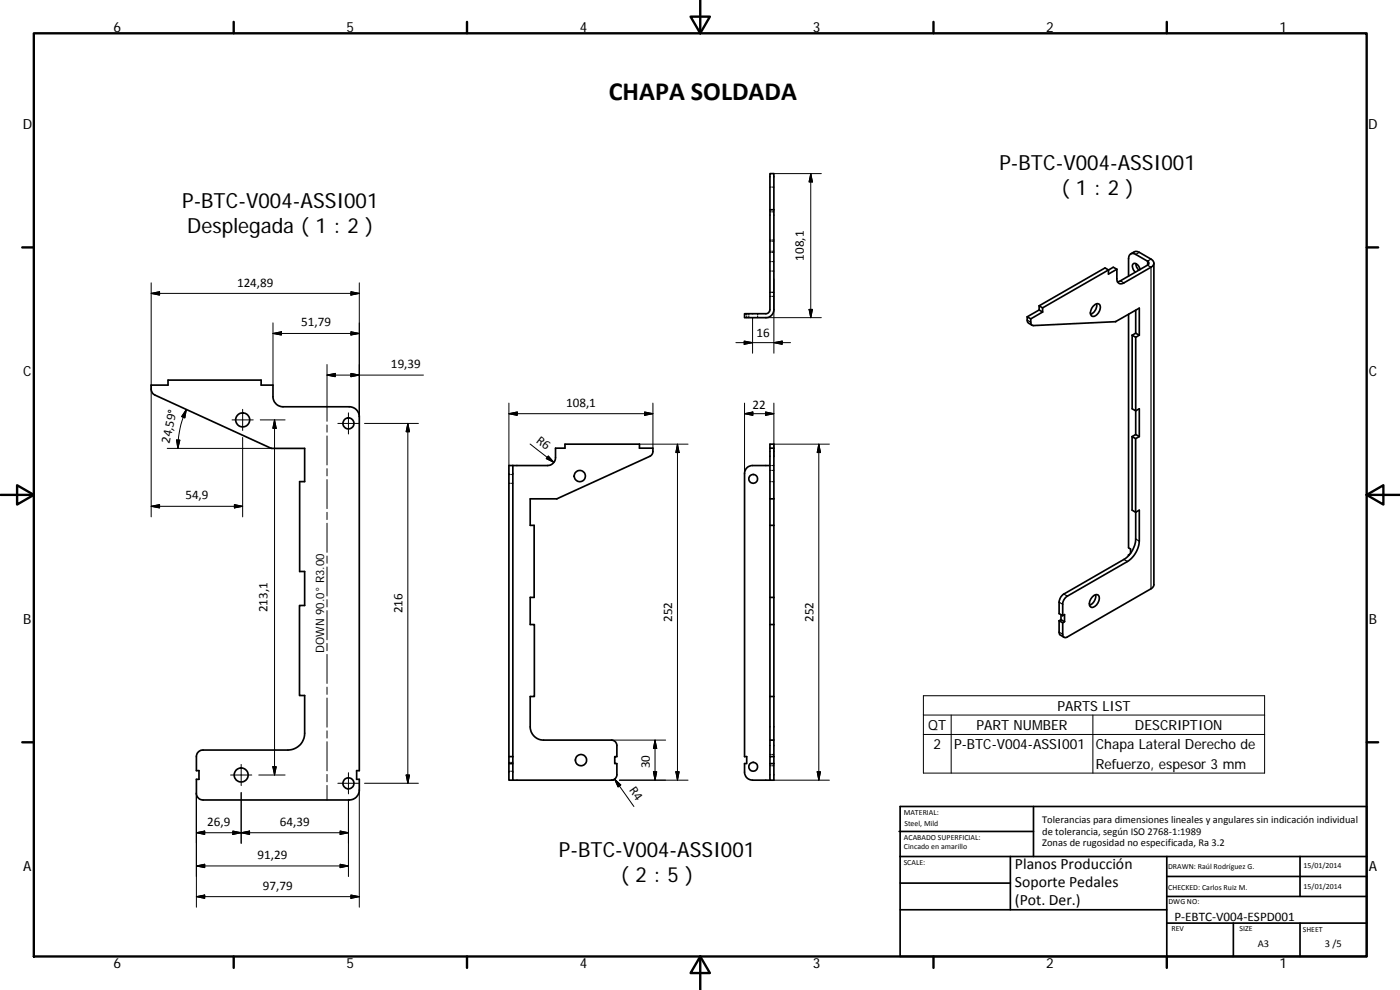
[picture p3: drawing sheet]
<svg xmlns="http://www.w3.org/2000/svg" width="420mm" height="297mm" viewBox="0 0 420 297" stroke-linecap="round" stroke-linejoin="round" font-family="sans-serif">
<g fill="none" stroke="#000" stroke-width=".36">
<path d="M231.1 56.1h.3M231.8 56.1h.5M231.1 78.5h.3M231.1 63.6h.3M231.1 75.7h.3M231.1 72.4h.3M231.1 75.4h.3M231.1 72h.3M231.8 78.5h.5M231.8 63.6h.5M231.8 75.7h.5M231.8 72.4h.5"/>
<path d="M231.8 75.4h.5M231.8 72h.5M341.9 75.7l-1.1 .6M345.4 77.7l-1 .7v1.2l1 .6v96.5M224.1 94.1v.4M224.1 94.9v.4M224.7 94.1v.4M224.7 94.9v.4M227.4 94.1v.4M227.4 94.9v.4M231.1 81.3h.3M231.1 88.9h.3"/>
<path d="M231.1 87.7h.3M231.8 81.3h.5M231.8 87.7h.5M231.8 88.9h.5M308.3 96.1l1 .6M336.2 84.3l1.1 .6M231.1 139.7h.3M231.8 139.7h.5M152.7 142.4h.4M152.7 145h.4M153.5 142.4h.4M153.5 145h.4"/>
<path d="M231.1 144.5h.3M231.1 141.1h.3M231.8 144.5h.5M231.8 141.1h.5M319.3 178.2l1 .7M337.3 167.9l1.1 .6M340.8 161.7l1.1 .6M317.8 189.7l1.1 .6M317.8 180.7l1.1 .6M152.7 228.7h.4M152.7 231.4h.4M153.5 228.7h.4"/>
<path d="M153.5 231.4h.4M231.1 229.8h.3M231.1 226.4h.3M231.8 229.8h.5M231.8 226.4h.5"/>
</g>
<g fill="none" stroke="#000" stroke-width=".51">
<path d="M231.1 62.9h1.2M231.1 62.9v-10.8h1.2v10.8M232.3 62.9v30a2.38 2.38 0 0 1-2.5 2.4h-6.4v-1.2h6.7l.5-.2 .5-1v-30M339.3 76.2l1.3-.7h.7l4.1 2.2a1.29 1.29 0 0 1 .9 1.3 1.29 1.29 0 0 1-.9 1.2l-8.1 4.7a1.3 1.3 0 0 1-1.5 .1 1.3 1.3 0 0 1-.6-1.4v-2.8M340.9 79.1a2.35 2.35 0 0 0 .9 2M346.3 79v96.7l-.9 1-25.1 14.4a.85 .85 0 0 1-1 .1 .85 .85 0 0 1-.4-.9v-3.4M308.3 95.1l.1 1.6 1.3 .9M308.3 95.1l1 .6M309.3 95.7l.2 1.6 .7 .4 24.6-1.2 7.1-4v8.1M311.9 93l1 .6M311.9 93l-3.6 2.1M311.9 91.8l1 .6"/>
<path d="M311.9 91.8v1.2M312.9 93.6l-3.6 2.1M312.9 92.4v1.2M328.2 91.8a1.14 1.14 0 0 1 1.7-.5 1.14 1.14 0 0 1 .2 1.7 2.08 2.08 0 0 1-2.5 1.8 2.32 2.32 0 0 1 .6-3zM329.1 91.2l.1 .2a3.1 3.1 0 0 1-1.9 2.9M332.7 81l-1.1-.6-19.7 11.4M332.7 81l-19.8 11.4M335.2 80.8l-2.5 1.4v-1.2M335.2 80.8l-1.1-.6-1.4 .8M338.7 82.8v-5.2a1.31 1.31 0 0 1 .6-1.4 1.31 1.31 0 0 1 1.5 .1l3.6 2.1a.64 .64 0 0 1 .4 .6 .64 .64 0 0 1-.4 .6l-8.5 4.8-.5 .2M338.7 94.3v70.1l.6 .3v1.3M340.8 93.1v6.9"/>
<path d="M340.8 100l1.1 .6M340.8 100l-1 .6M342.2 80.9a1.78 1.78 0 0 0-2.1-1.8 1.91 1.91 0 0 0 .6 2.6M45.4 115.5h5v-1.5h28v1.5h3.5v3.5a3 3 0 0 0 3 3h19.9a3 3 0 0 1 3 3v106.2h-.8v2.6h.8v3.2a3 3 0 0 1-3 3h-43.9a2 2 0 0 1-2-2v-4.2h.8v-2.6h-.8v-4.2a1.97 1.97 0 0 1 2-2h25.5a5 5 0 0 0 5-5v-11.3h-1.5v-27h1.5v-10.2h-1.5v-27h1.5v-10h-10.1l-34.8-15.9-.7-.6-.3-.6zM339.8 100.6v22.1l1 .6 1.1-.6v8.3M339.8 100.6l1 .6M340.8 101.2v29.2M341.9 100.6l-1.1 .6M153.9 139.7v87.3M153.9 139.7h-1.2v94.4h1.2M153.9 139.7h10.4a2.38 2.38 0 0 0 2.4-2.4v-2.8h2.9v-1.2h22.3v1.2h4l-.1 1.5-.8 .9-27.9 12.8h-8v7.9h1.2v21.6h-1.2v8.2h1.3v21.6h-1.3v9.1a4 4 0 0 0 4 4h20.4a1.65 1.65 0 0 1 1.6 1.6v3.3h-.6v2.1h.6v3.4a1.65 1.65 0 0 1-1.6 1.6h-29.6M231.1 139.7h-5.2a2.39 2.39 0 0 0-2.5 2.4v84.9h.7v2.1h-.7v2.6a2.42 2.42 0 0 0 2.5 2.4h5.2"/>
<path d="M231.1 134.5h1.2M339.8 131v22.1l1 .6M339.8 131l1 .6M340.8 131.6v22.1M340.8 130.4l1.1 .6M340.8 130.4l-1 .6M341.9 131l-1.1 .6M231.1 157.6h1.2M232.3 149.6h-1.2M340.8 153.7l1.1-.6v9.2a7.9 7.9 0 0 1-3.5 6.2l-18.1 10.4a3.1 3.1 0 0 0-1.4 2.4v3.4M340.8 153.7v8a7.8 7.8 0 0 1-3.5 6.2l-18 10.3a3.1 3.1 0 0 0-1.5 2.5v3.4l1.1 .6M231.1 179.2h1.2"/>
<path d="M327.9 179a1.09 1.09 0 0 1 1.4-.6 1.09 1.09 0 0 1 .6 1.5 2.48 2.48 0 0 1-2.4 2.3 2.19 2.19 0 0 1 .4-3.2zM328.8 178.5a2.97 2.97 0 0 1-1.8 3.1M338.7 166.5l.1 .1M338.7 166.5v.2M339.1 166.3l-.4 .2M231.1 187.4h1.2M317.8 186.2l1.1 .7M317.8 186.2l.1 3.7 .2 .6 1.2 .7M318.4 185.9l1.1 .6M318.4 184.4v1.5M318.4 185.9l-.6 .3M318.9 184.7l.6-.3v2.1"/>
<path d="M319.5 186.5l-.6 .4M231.1 209h1.2M152.7 227h1.2M153.9 227v2.1h-1.2M153.9 229.1v5M231.1 229.1h1.2M231.1 227v-4.9h1.2v12h-1.2v-5M231.1 222.1v-88.8h1.2v88.8M232.3 227h-1.2v2.1M269.8 249.5h40.4M270.1 257h140.1M270.1 242h140.1v45h-140.1z"/>
<path d="M303.2 257v16M310.2 242v15M350.2 257v30M390.2 257v12M270.1 273h80.1M270.1 265h33.1M350.2 277h60M350.2 269h60M350.2 263h60M370.2 277v10M390.2 277v10"/>
<circle cx="72.8" cy="126" r="2.09"/>
<circle cx="104.6" cy="127" r="1.66"/>
<circle cx="174" cy="142.8" r="1.68"/>
<circle cx="226" cy="143.7" r="1.32"/>
<circle cx="72.4" cy="232.5" r="2.1"/>
<circle cx="104.6" cy="235" r="1.66"/>
<circle cx="174.4" cy="228.1" r="1.68"/>
<circle cx="226" cy="230.1" r="1.32"/>
</g>
<g fill="none" stroke="#000" stroke-width=".3">
<path d="M232.3 52.1h14.2M243.3 52.1v43.2M243.3 52.1l.5 2.5h-1zM45.4 88l2.5-.5v1zM45.4 88h62.4M45.4 84.9v70.2M81.9 96.9v18.6M105.3 87.5l2.5 .5-2.5 .5zM105.3 99.5l2.5 .6-2.5 .4zM107.8 84.9v40.1M225.9 95.3v10.7M229.8 95.3h16.7"/>
<path d="M232.3 83.7v22.3M242.8 92.8h1l-.5 2.5zM81.9 100.1l2.5-.6v1zM81.9 100.1h25.9M98.1 112.5l2.5-.5v1zM98.1 112.5h29M98.1 109.4v17M105.3 112l2.5 .5-2.5 .5zM220.8 102.8h16.4M223.3 102.3l2.6 .5-2.6 .5zM232.3 102.8l2.4-.5v1zM50.2 134.5h31.3"/>
<path d="M53 132l1 .1-.6 2.4zM55.9 122.9l-.4 2.5-1-.4zM55.9 122.9a28.4 28.4 0 0 0-2.5 11.6M69.6 126h6.4M72.8 131.3v23.8M72.8 122.8v6.4M78.1 126h7.5M82.4 126v106.5M82.4 126l.5 2.5h-1zM98.1 127.5v2.2M98.1 130.8v8.7M101.4 127h6.3"/>
<path d="M104.6 123.9v6.3M109.4 127h16.2M122.4 127v108M122.4 127l.5 2.5h-1zM152.7 124.1l2.5-.5v1zM152.7 124.1h43.2M152.7 120.9v18.8M159.1 133.2l7.1 5.5M164.6 136.8l1.6 1.9-2.3-1.1zM191.9 133.3h14.6M193.5 123.6l2.4 .5-2.4 .5zM195.9 120.9v13.6"/>
<path d="M203.3 133.3v100.8M203.3 133.3l.5 2.5h-1zM223.4 120.9v21.2M223.4 124.1l2.5-.5v1zM223.4 124.1h8.9M229.7 123.6l2.6 .5-2.6 .5zM232.3 120.9v16M232.3 133.3h16.6M245.7 133.3v100.8M245.7 133.3l.5 2.5h-1zM45.4 151.9l2.5-.5v1zM45.4 151.9h27.4"/>
<path d="M70.3 151.4l2.5 .5-2.5 .5zM98.1 140.6v2.2M98.1 143.9v8.7M98.1 153.7v2.2M98.1 157v8.7M98.1 166.8v2.2M98.1 170.1v8.7M98.1 179.9v2.2M98.1 183.2v8.8M98.1 193.1v2.1M98.1 196.3v8.8M98.1 206.2v2.1"/>
<path d="M98.1 209.4v8.8M98.1 219.3v2.1M277.1 208.7h102.4v23.3h-102.4zM277.1 214.5h102.4M285.5 214.5v17.5M328 214.5v17.5M58.9 238v34.2M69.2 232.5h6.4M72.4 237.8v15.2M72.4 229.4v6.3M77.6 232.5h8M81.9 230h1l-.5 2.5z"/>
<path d="M98.1 222.5v8.8M98.1 232.4v2.2M98.1 235.6v4.4M101.4 235h6.3M104.6 239.8v23.2M104.6 231.8v6.4M107.8 237v35.2M109.4 235h16.2M121.9 232.5h1l-.5 2.5zM183.5 234.1h.7M183.5 222.1h16.3M184.4 233.8l5.8 8.2"/>
<path d="M184.4 233.8l1.9 1.7-.8 .6zM185.9 234.1h20.6M196.1 231.6h1l-.5 2.5zM196.6 222.1v12M196.6 222.1l.5 2.5h-1zM202.8 231.6h1l-.5 2.5zM232.3 234.1h16.6M245.2 231.6h1l-.5 2.5zM277.1 220.4h102.4M58.9 249.9l2.5-.6v1.1zM58.9 259.8l2.5-.5v1zM58.9 249.9h45.7"/>
<path d="M58.9 259.8h45.7M69.9 249.3l2.5 .6-2.5 .5zM72.4 249.9l2.5-.6v1.1zM102.1 249.3l2.5 .6-2.5 .5zM102.1 259.3l2.5 .5-2.5 .5zM58.9 269l2.5-.5v1zM58.9 269h48.9M105.3 268.5l2.5 .5-2.5 .5z"/>
</g>
<g fill="none" stroke="#000" stroke-width=".71">
<path d="M10.1 10h400.1v277h-400.1zM70.1 6.6v3.4M140.2 6.6v3.4M207.3 5h5.8l-2.9 5zM210.2 0v10M280.2 6.6v3.4M350.2 6.6v3.4M6.7 74.2h3.4M410.2 74.2h3.4M.2 148.5h9.9M5.1 145.6l5 2.9-5 2.9zM410.2 148.5l5-2.9v5.8z"/>
<path d="M410.2 148.5h9.9M6.7 222.7h3.4M410.2 222.7h3.4M70.1 287v3.4M140.2 287v3.4M210.2 287l2.9 5h-5.8zM210.2 287v10M280.2 287v3.4M350.2 287v3.4"/>
</g>
<g fill="#000" stroke="#000" stroke-width=".3">
<path d="M243.3 52.1l.5 2.5h-1zM45.4 88l2.5-.5v1zM81.9 100.1l2.5-.6v1zM105.3 87.5l2.5 .5-2.5 .5zM242.8 92.8h1l-.5 2.5zM98.1 112.5l2.5-.5v1zM105.3 99.5l2.5 .6-2.5 .4zM105.3 112l2.5 .5-2.5 .5zM223.3 102.3l2.6 .5-2.6 .5zM232.3 102.8l2.4-.5v1zM53 132l1 .1-.6 2.4zM55.9 122.9l-.4 2.5-1-.4z"/>
<path d="M82.4 126l.5 2.5h-1zM122.4 127l.5 2.5h-1zM152.7 124.1l2.5-.5v1zM164.6 136.8l1.6 1.9-2.3-1.1zM193.5 123.6l2.4 .5-2.4 .5zM203.3 133.3l.5 2.5h-1zM223.4 124.1l2.5-.5v1zM229.7 123.6l2.6 .5-2.6 .5zM245.7 133.3l.5 2.5h-1zM45.4 151.9l2.5-.5v1zM70.3 151.4l2.5 .5-2.5 .5zM81.9 230h1l-.5 2.5z"/>
<path d="M121.9 232.5h1l-.5 2.5zM184.4 233.8l1.9 1.7-.8 .6zM196.1 231.6h1l-.5 2.5zM196.6 222.1l.5 2.5h-1zM202.8 231.6h1l-.5 2.5zM245.2 231.6h1l-.5 2.5zM58.9 249.9l2.5-.6v1.1zM58.9 259.8l2.5-.5v1zM69.9 249.3l2.5 .6-2.5 .5zM72.4 249.9l2.5-.6v1.1zM102.1 249.3l2.5 .6-2.5 .5zM58.9 269l2.5-.5v1z"/>
<path d="M102.1 259.3l2.5 .5-2.5 .5zM105.3 268.5l2.5 .5-2.5 .5z"/>
</g>
<text font-size="7.9" x="182.7" y="30">CHAPA SOLDADA</text>
<g font-size="6.3">
<text x="299.9" y="51.1">P-BTC-V004-ASSI001</text>
<text x="318.5" y="58.6">( 1 : 2 )</text>
<text x="54.7" y="62.4">P-BTC-V004-ASSI001</text>
<text x="56.2" y="69.9">Desplegada ( 1 : 2 )</text>
<text x="167.8" y="257">P-BTC-V004-ASSI001</text>
<text x="186.3" y="264.6">( 2 : 5 )</text>
</g>
<g font-size="4.7">
<text x="304.6" y="260.8">Planos Producción</text>
<text x="304.6" y="266.2">Soporte Pedales</text>
<text x="304.6" y="271.6">(Pot. Der.)</text>
</g>
<g font-size="4.2">
<text x="34" y="9.6">6</text>
<text x="104" y="9.6">5</text>
<text x="174" y="9.6">4</text>
<text x="244" y="9.6">3</text>
<text x="314" y="9.6">2</text>
<text x="384" y="9.6">1</text>
<text x="6.8" y="38.7">D</text>
<text x="410.6" y="38.7">D</text>
<text x="7" y="112.9">C</text>
<text x="410.8" y="112.9">C</text>
<text x="7" y="187.1">B</text>
<text x="410.8" y="187.1">B</text>
<text x="317.3" y="213.2">PARTS LIST</text>
<text x="278.6" y="219">QT</text>
<text x="293" y="219">PART NUMBER</text>
<text x="340.6" y="219">DESCRIPTION</text>
<text x="280.2" y="224.8">2</text>
<text x="286.4" y="224.8">P-BTC-V004-ASSI001</text>
<text x="328.9" y="224.8">Chapa Lateral Derecho de</text>
<text x="328.9" y="230.7">Refuerzo, espesor 3 mm</text>
<text x="7" y="261.3">A</text>
<text x="410.8" y="261.3">A</text>
<text x="34" y="290.4">6</text>
<text x="104" y="290.4">5</text>
<text x="174" y="290.4">4</text>
<text x="244" y="290.4">3</text>
<text x="314" y="290.4">2</text>
<text x="384" y="290.4">1</text>
</g>
<g font-size="3.9">
<text x="241.2" y="78.2" transform="rotate(-90 241.2 78.2)">108,1</text>
<text x="71.1" y="86">124,89</text>
<text x="90.4" y="98">51,79</text>
<text x="227" y="101.3">16</text>
<text x="117.3" y="110.5">19,39</text>
<text x="169.9" y="122.1">108,1</text>
<text x="225.8" y="122.6">22</text>
<text x="50.9" y="133.2" transform="rotate(-78 50.9 133.2)">24,59°</text>
<text x="160.7" y="132.5" transform="rotate(38 160.7 132.5)">R6</text>
<text x="55.6" y="149.8">54,9</text>
<text x="80.3" y="183.7" transform="rotate(-90 80.3 183.7)">213,1</text>
<text x="120.8" y="184" transform="rotate(-90 120.8 184)">216</text>
<text x="201.8" y="186.6" transform="rotate(-90 201.8 186.6)">252</text>
<text x="244.2" y="186.6" transform="rotate(-90 244.2 186.6)">252</text>
<text x="195" y="230.5" transform="rotate(-90 195 230.5)">30</text>
<text x="188.7" y="237.1" transform="rotate(55 188.7 237.1)">R4</text>
<text x="62.2" y="247.8">26,9</text>
<text x="84" y="247.8">64,39</text>
<text x="77.3" y="257.7">91,29</text>
<text x="78.9" y="266.9">97,79</text>
<text x="352.5" y="276.2">P‐EBTC‐V004‐ESPD001</text>
</g>
<text font-size="3.5" x="97.3" y="196" transform="rotate(-90 97.3 196)">DOWN 90.0° R3.00</text>
<g font-size="3.1">
<text x="312.8" y="246.8">Tolerancias para dimensiones lineales y angulares sin indicación individual</text>
<text x="312.8" y="250.4">de tolerancia, según ISO 2768‐1:1989</text>
<text x="312.8" y="254">Zonas de rugosidad no especificada, Ra 3.2</text>
<text x="377.5" y="284.1">A3</text>
<text x="397.6" y="284.2">3 /5</text>
</g>
<g font-size="2.4">
<text x="271.2" y="244.4">MATERIAL:</text>
<text x="271.3" y="251.9">ACABADO SUPERFICIAL:</text>
<text x="271.4" y="247.9">Steel, Mild</text>
<text x="271.3" y="254.6">Cincado en amarillo</text>
<text x="271.2" y="259.7">SCALE:</text>
<text x="350.6" y="260.8">DRAWN: Raúl Rodríguez G.</text>
<text x="391.2" y="260.6">15/01/2014</text>
<text x="350.6" y="267">CHECKED: Carlos Ruiz M.</text>
<text x="391.2" y="266.6">15/01/2014</text>
<text x="350.7" y="271.4">DWG NO:</text>
<text x="351.6" y="279.3">REV</text>
<text x="372" y="279.4">SIZE</text>
<text x="391" y="279.6">SHEET</text>
</g>
</svg>
